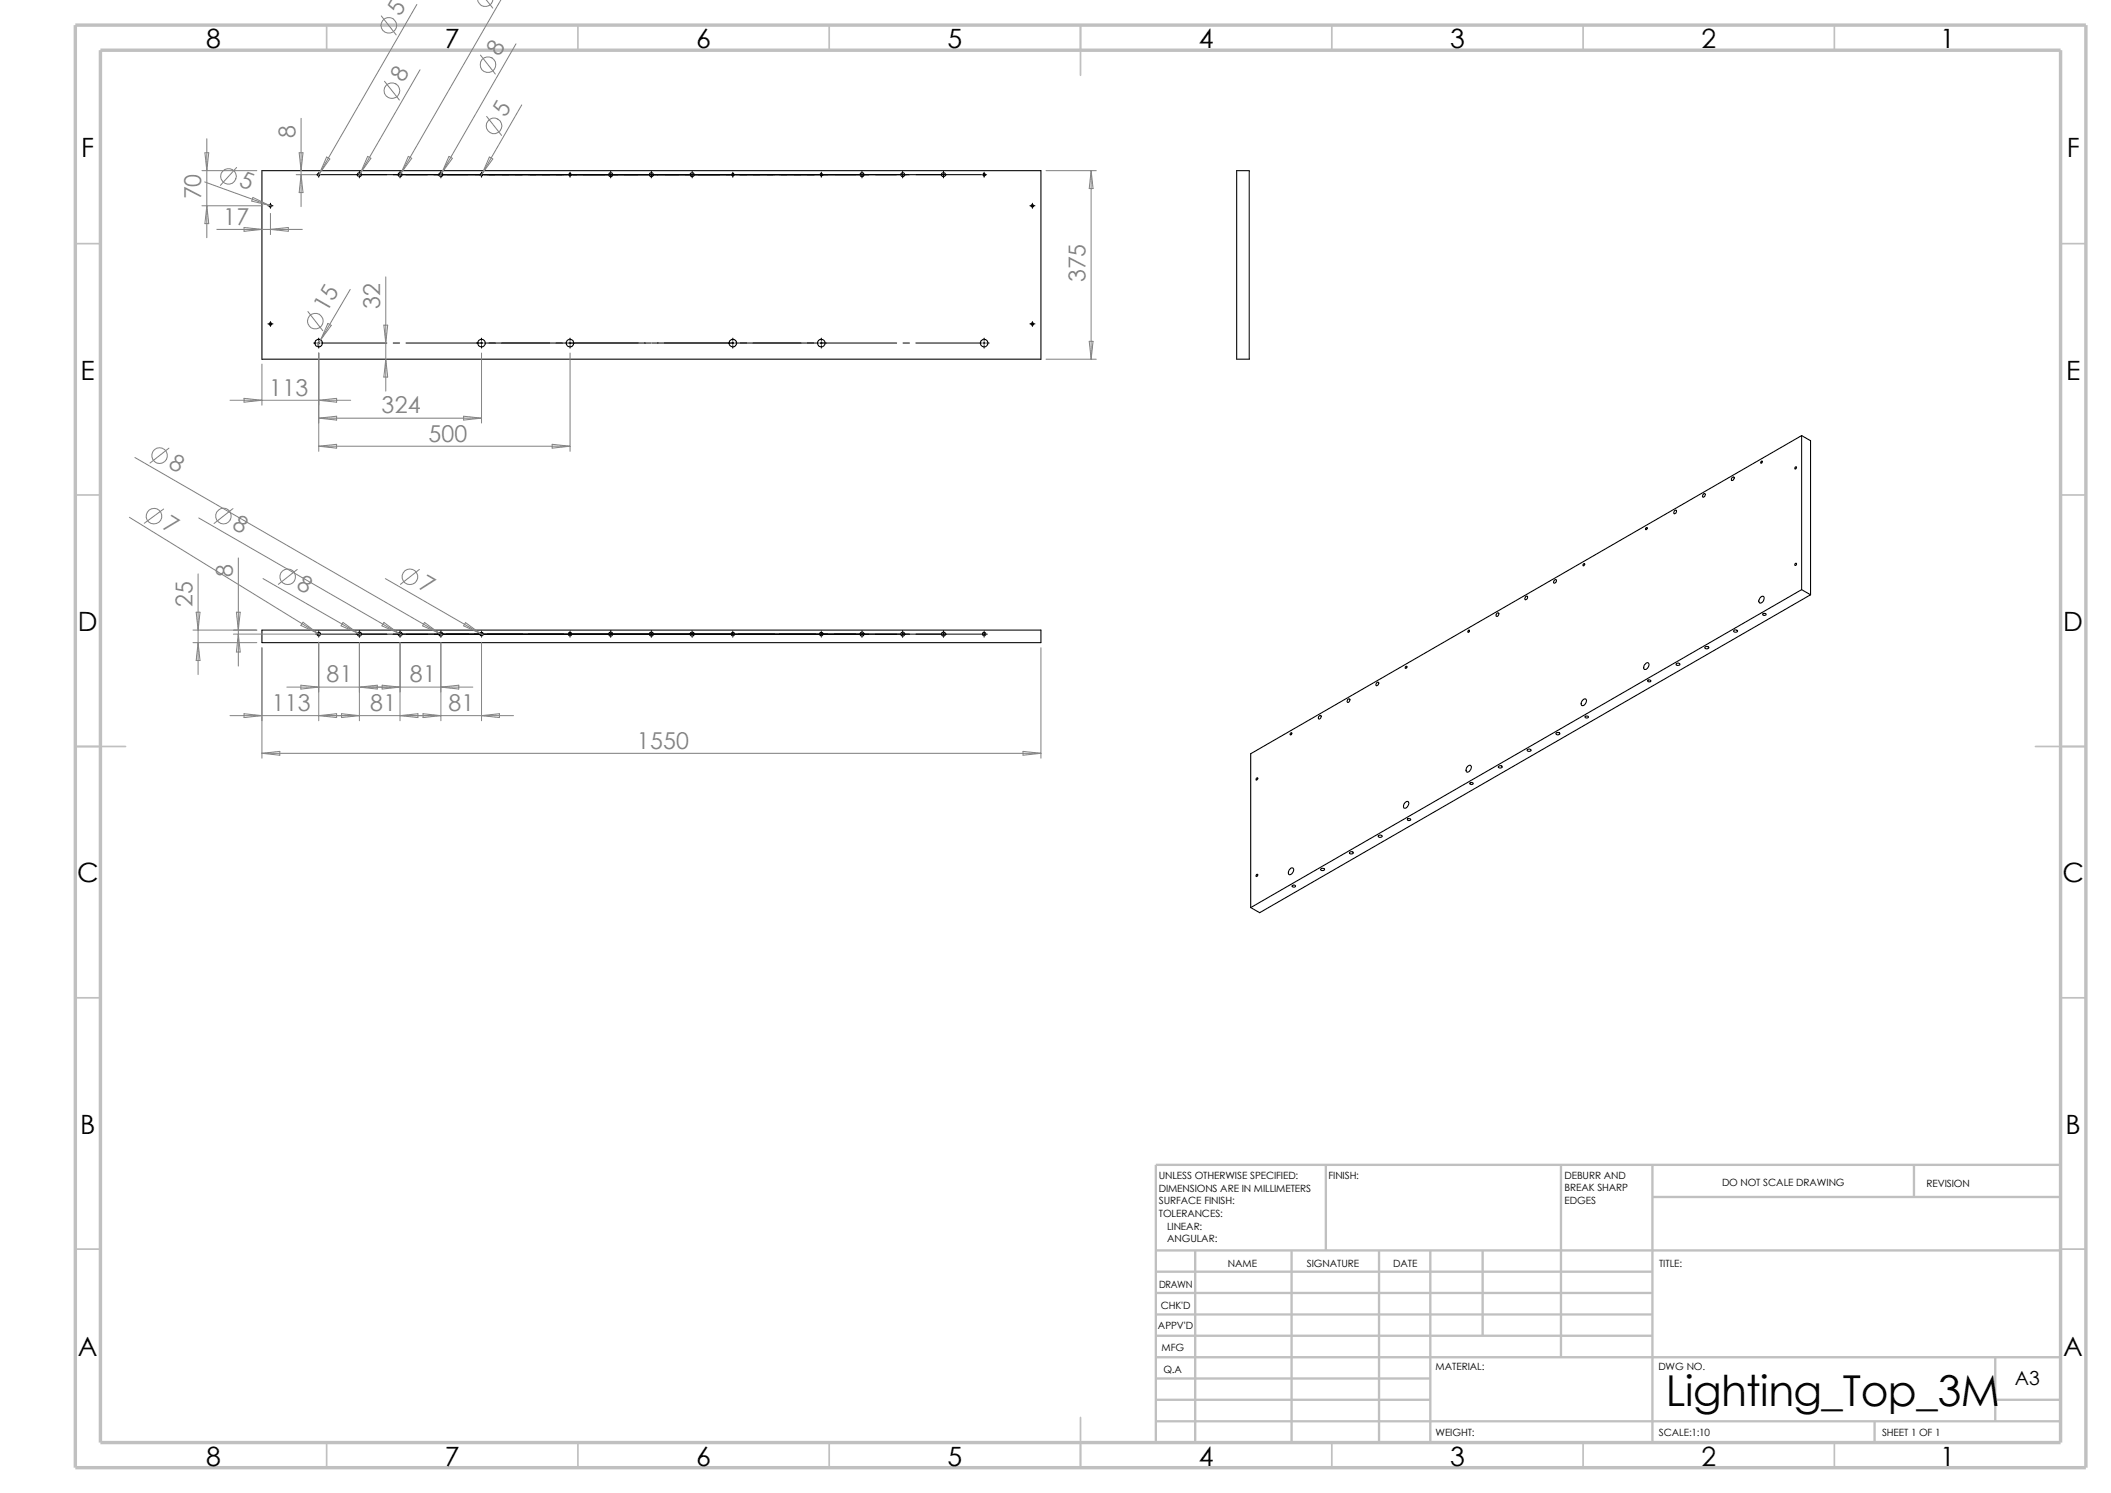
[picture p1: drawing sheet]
<svg xmlns="http://www.w3.org/2000/svg" width="420mm" height="297mm" viewBox="0 0 420 297" stroke-linecap="round" stroke-linejoin="round" font-family="sans-serif">
<g fill="none" stroke="#c0c0c0" stroke-width=".34">
<path d="M65 5v5M115 5v5M165 5v5M215 5v10M265 5v5M315 5v5M365 5v5M15 48.5h5M410 48.5h5M15 98.5h5M410 98.5h5M15 148.5h10"/>
<path d="M405 148.5h10M15 198.5h5M410 198.5h5M15 248.5h5M410 248.5h5M65 287v5M115 287v5M165 287v5M215 282v10M265 287v5M315 287v5M365 287v5"/>
</g>
<g fill="none" stroke="#c0c0c0" stroke-width=".47">
<path d="M263.8 231.7v17.1M310.6 231.7v38.3M328.8 238.1h81.2M328.8 231.7v55.3M380.8 231.7v6.4M410 231.7h-180v55.3M230 257.2h98.8M230 253h98.8M230 248.8h180M237.8 248.8v38.2M257 248.8v38.2M274.4 248.8v38.2"/>
<path d="M284.6 248.8v38.2M295 248.8v16.9M230 278.5h54.6M230 270h180M230 265.7h98.8M230 261.5h98.8M230 274.2h54.6M397 270v12.7M397 278.5h13M230 282.7h180M373 282.7v4.3"/>
</g>
<path d="M15 5h400v287h-400zM20 10h390v277h-390z" fill="none" stroke="#c0c0c0" stroke-width=".68" stroke-linecap="butt"/>
<g fill="none" stroke="#000" stroke-width=".21">
<path d="M52.1 34h155v37.5h-155zM246 34h2.5v37.5h-2.5zM338.9 98.3l.2-.1a.39 .39 0 0 1 .1 .4 .39 .39 0 0 1-.4 .2zM344.6 95a.24 .24 0 0 1 .4-.1 .24 .24 0 0 1 0 .4 .28 .28 0 0 1-.2 .3 .28 .28 0 0 1-.3-.1zM350.4 91.8l.1-.1 .1 .1-.1 .4-.2-.2zM357.2 92.9l.1-.1a.21 .21 0 0 1 .1 .3 .21 .21 0 0 1-.3 .1zM358.4 86.7l1.8 1v30.6M358.4 86.7v30.6M358.4 86.7l-109.6 63.2v30.7M303.5 118.7a.23 .23 0 0 1 .3-.1 .23 .23 0 0 1 .1 .3 .32 .32 0 0 1-.2 .3 .32 .32 0 0 1-.3 0zM309.2 115.4l.3-.1a.39 .39 0 0 1 .1 .5 .39 .39 0 0 1-.5 .2zM315.1 112.1h.1a.24 .24 0 0 1 0 .3 .24 .24 0 0 1-.2 .1z"/>
<path d="M327.5 104.9h.2a.23 .23 0 0 1 0 .4 .23 .23 0 0 1-.3 0zM333.1 101.6a.23 .23 0 0 1 .3-.1 .23 .23 0 0 1 .1 .3 .32 .32 0 0 1-.1 .3 .32 .32 0 0 1-.4 0zM350.2 118.9a.43 .43 0 0 1 .7-.2 .43 .43 0 0 1 0 .6 .54 .54 0 0 1-.3 .6 .54 .54 0 0 1-.7-.2l.1-.4zM358.4 117.3l1.8 1M358.4 117.3l-109.6 63.3M360.2 118.3l-109.6 63.3-1.8-1M52.1 125.3h155v2.5h-155zM268.1 139.1a.23 .23 0 0 1 .3-.1 .23 .23 0 0 1 .2 .3 .31 .31 0 0 1-.2 .4 .31 .31 0 0 1-.4-.1zM273.9 135.8a.27 .27 0 0 1 .4 .1 .27 .27 0 0 1-.1 .3 .24 .24 0 0 1-.3 .2 .24 .24 0 0 1-.1-.3zM292.2 125.3a.2 .2 0 0 1 .1 .3 .2 .2 0 0 1-.3 .1zM297.8 122a.23 .23 0 0 1 .3-.1 .23 .23 0 0 1 .1 .3 .31 .31 0 0 1-.2 .4 .31 .31 0 0 1-.4-.1zM315 139.2a.41 .41 0 0 1 .6-.1 .41 .41 0 0 1 0 .6 .6 .6 0 0 1-1 .6 1 1 0 0 1 .4-1.1z"/>
<path d="M327.4 132a.42 .42 0 0 1 .6 0 .42 .42 0 0 1 0 .6 .54 .54 0 0 1-.4 .5 .54 .54 0 0 1-.6-.2l.1-.5zM327.8 135.4a.3 .3 0 0 1 .4-.2 .3 .3 0 0 1 .1 .4 .34 .34 0 0 1-.5-.2zM333.5 132a.35 .35 0 0 1 .4-.1 .35 .35 0 0 1 .2 .4 .35 .35 0 0 1-.4 .1 .35 .35 0 0 1-.2-.4zM339.2 128.7a.4 .4 0 0 1 .4-.1 .4 .4 0 0 1 .3 .3v.1a.36 .36 0 0 1-.5 .1 .36 .36 0 0 1-.2-.4zM345 125.4l.1-.1a.32 .32 0 0 1 .4 0 .32 .32 0 0 1 .1 .4 .36 .36 0 0 1-.4 .1 .36 .36 0 0 1-.2-.4zM350.7 122.1h.1a.32 .32 0 0 1 .3-.1 .32 .32 0 0 1 .2 .3 .33 .33 0 0 1-.3 .2 .33 .33 0 0 1-.3-.4zM250 154.8l.1-.1a.2 .2 0 0 1 .1 .3 .2 .2 0 0 1-.3 .1zM262.4 142.5l.2-.2a.36 .36 0 0 1 .2 .5 .36 .36 0 0 1-.5 .2zM279.5 159.7a.43 .43 0 0 1 .6-.2 .43 .43 0 0 1 .1 .6 .6 .6 0 0 1-.9 .6l-.1-.4zM291.9 152.5a.44 .44 0 0 1 .7-.2 .44 .44 0 0 1 .1 .7 .56 .56 0 0 1-.4 .5 .56 .56 0 0 1-.6-.1zM292.5 155.7a.31 .31 0 0 1 .4 0 .31 .31 0 0 1 .1 .3h-.1a.27 .27 0 0 1-.3 .1 .27 .27 0 0 1-.1-.4zM298.2 152.4a.35 .35 0 0 1 .4-.1 .35 .35 0 0 1 .2 .4 .35 .35 0 0 1-.4 .1 .35 .35 0 0 1-.2-.4z"/>
<path d="M303.9 149.1a.4 .4 0 0 1 .4-.1 .4 .4 0 0 1 .3 .4h-.1a.36 .36 0 0 1-.4 .1 .36 .36 0 0 1-.2-.4zM309.6 145.8a.37 .37 0 0 1 .4-.1 .37 .37 0 0 1 .3 .4 .38 .38 0 0 1-.5 .1 .38 .38 0 0 1-.2-.4zM315.3 142.5h.1a.32 .32 0 0 1 .4-.1 .32 .32 0 0 1 .2 .3 .37 .37 0 0 1-.4 .1 .37 .37 0 0 1-.3-.3zM250 174l.1-.1a.24 .24 0 0 1 .1 .3 .24 .24 0 0 1-.3 .1zM256.6 172.9a.44 .44 0 0 1 .6-.2 .44 .44 0 0 1 .1 .7 .57 .57 0 0 1-.4 .5 .57 .57 0 0 1-.6-.1zM257.1 176.2a.32 .32 0 0 1 .4-.2 .32 .32 0 0 1 .2 .4 .36 .36 0 0 1-.6-.2zM262.8 172.9a.36 .36 0 0 1 .4-.2 .36 .36 0 0 1 .2 .4 .41 .41 0 0 1-.6-.2zM268.5 169.5a.35 .35 0 0 1 .4-.1 .35 .35 0 0 1 .3 .4 .35 .35 0 0 1-.5 .1 .35 .35 0 0 1-.2-.4zM274.2 166.2a.4 .4 0 0 1 .5-.1 .4 .4 0 0 1 .3 .4h-.1a.36 .36 0 0 1-.4 .1 .36 .36 0 0 1-.3-.4zM280 162.9h.1a.29 .29 0 0 1 .3-.1 .29 .29 0 0 1 .2 .4 .34 .34 0 0 1-.4 0 .34 .34 0 0 1-.2-.3z"/>
<circle cx="63.4" cy="34.7" r=".25"/>
<circle cx="71.5" cy="34.8" r=".39"/>
<circle cx="79.6" cy="34.8" r=".39"/>
<circle cx="87.7" cy="34.8" r=".39"/>
<circle cx="95.8" cy="34.7" r=".25"/>
<circle cx="113.4" cy="34.7" r=".26"/>
<circle cx="121.5" cy="34.8" r=".39"/>
<circle cx="129.6" cy="34.8" r=".39"/>
<circle cx="137.7" cy="34.8" r=".39"/>
<circle cx="145.8" cy="34.7" r=".25"/>
<circle cx="163.4" cy="34.7" r=".25"/>
<circle cx="171.5" cy="34.8" r=".41"/>
<circle cx="179.6" cy="34.8" r=".39"/>
<circle cx="187.7" cy="34.8" r=".39"/>
<circle cx="195.8" cy="34.7" r=".25"/>
<circle cx="53.8" cy="40.9" r=".24"/>
<circle cx="205.4" cy="40.9" r=".24"/>
<circle cx="53.8" cy="64.5" r=".25"/>
<circle cx="63.4" cy="68.3" r=".75"/>
<circle cx="95.8" cy="68.3" r=".76"/>
<circle cx="113.4" cy="68.3" r=".75"/>
<circle cx="145.8" cy="68.3" r=".76"/>
<circle cx="163.4" cy="68.3" r=".75"/>
<circle cx="195.8" cy="68.3" r=".76"/>
<circle cx="205.4" cy="64.5" r=".25"/>
<circle cx="357.2" cy="112.3" r=".21"/>
<circle cx="63.4" cy="126.2" r=".34"/>
<circle cx="71.5" cy="126.2" r=".39"/>
<circle cx="79.6" cy="126.2" r=".39"/>
<circle cx="87.7" cy="126.2" r=".39"/>
<circle cx="95.8" cy="126.1" r=".33"/>
<circle cx="113.4" cy="126.2" r=".34"/>
<circle cx="121.5" cy="126.2" r=".39"/>
<circle cx="129.6" cy="126.2" r=".39"/>
<circle cx="137.7" cy="126.2" r=".39"/>
<circle cx="145.8" cy="126.1" r=".33"/>
<circle cx="163.4" cy="126.2" r=".34"/>
<circle cx="171.5" cy="126.2" r=".41"/>
<circle cx="179.6" cy="126.2" r=".39"/>
<circle cx="187.7" cy="126.2" r=".39"/>
<circle cx="195.8" cy="126.1" r=".33"/>
<circle cx="279.7" cy="132.8" r=".21"/>
<circle cx="256.9" cy="146" r=".21"/>
</g>
<g fill="none" stroke="#000" stroke-width=".2">
<path d="M62.9 34.8h.7M63.4 34.2v1.1M63.9 34.8h131.4M71.5 34.1v.1M71.5 34.5v.5M71.5 35.3v.1M79.6 34.1v.1M79.6 34.5v.5M79.6 35.3v.1M87.7 34.1v.1M87.7 34.5v.5M87.7 35.3v.1"/>
<path d="M95.8 34.2v1.1M113.4 34.2v1.1M121.5 34.1v.1M121.5 34.5v.5M121.5 35.3v.1M129.6 34.1v.1M129.6 34.5v.5M129.6 35.3v.1M137.7 34.1v.1M137.7 34.5v.5M137.7 35.3v.1M145.8 34.2v1.1"/>
<path d="M163.4 34.2v1.1M171.5 34.1v.1M171.5 34.5v.5M171.5 35.3v.1M179.6 34.1v.1M179.6 34.5v.5M179.6 35.3v.1M187.7 34.1v.1M187.7 34.5v.5M187.7 35.3v.1M195.5 34.8h.8M195.8 34.2v1.1"/>
<path d="M53.3 40.9h1M53.8 40.4v1M204.9 40.9h1M205.4 40.4v1M53.3 64.4h1M53.8 64v.9M62.4 68.2h.5M63.2 68.2h.4M63.4 67.3v.4M63.4 68v.5M63.4 68.7v.6M63.9 68.2h13.1"/>
<path d="M78.2 68.2h1.3M80.8 68.2h15.3M95.8 67.3v.4M95.8 68v.5M95.8 68.7v.6M96.3 68.2h16.6M113.2 68.2h16.3M113.4 67.3v.4M113.4 68v.5M113.4 68.7v.6M129.7 68.2h16.3M145.8 67.3v.4"/>
<path d="M145.8 68v.5M145.8 68.7v.6M146.3 68.2h16.6M163.2 68.2h15.2M163.4 67.3v.4M163.4 68v.5M163.4 68.7v.6M179.7 68.2h1.2M182.2 68.2h13.1M195.5 68.2h.5M195.8 67.3v.4M195.8 68v.5"/>
<path d="M195.8 68.7v.6M196.3 68.2h.5M204.9 64.4h1M205.4 64v.9M62.8 126.2h.1M63.2 126.2h.4M63.4 125.6h.1M63.4 125.9v.5M63.4 126.7h.1M63.9 126.2h131.4M71.5 125.5v.1M71.5 125.9v.5"/>
<path d="M71.5 126.7v.1M79.6 125.5v.1M79.6 125.9v.5M79.6 126.7v.1M87.7 125.5v.1M87.7 125.9v.5M87.7 126.7v.1M95.8 125.6h.1M95.8 125.9v.5M95.8 126.7h.1M113.4 125.6h.1M113.4 125.9v.5"/>
<path d="M113.4 126.7h.1M121.5 125.5v.1M121.5 125.9v.5M121.5 126.7v.1M129.6 125.5v.1M129.6 125.9v.5M129.6 126.7v.1M137.7 125.5v.1M137.7 125.9v.5M137.7 126.7v.1M145.8 125.6h.1M145.8 125.9v.5"/>
<path d="M145.8 126.7h.1M163.4 125.6h.1M163.4 125.9v.5M163.4 126.7h.1M171.5 125.5v.1M171.5 125.9v.5M171.5 126.7v.1M179.6 125.5v.1M179.6 125.9v.5M179.6 126.7v.1M187.7 125.5v.1M187.7 125.9v.5"/>
<path d="M187.7 126.7v.1M195.5 126.2h.5M195.8 125.6h.1M195.8 125.9v.5M195.8 126.7h.1M196.3 126.2h.1"/>
</g>
<g fill="none" stroke="#808080" stroke-width=".2">
<path d="M95 0a1.53 1.53 0 0 0 1.5 1.3 1.53 1.53 0 0 0 1.6-1.3M96.7 -.1l1.3 1.7M99.7 0l-19.9 34.4M75.9 3.2l2.9 3.7M76.5 16.2l3 3.7M82.9 .9l-19.4 33.6M83.6 13.9l-11.9 20.5M95.6 11l3 3.7M102.7 8.7l-14.8 25.7M40.2 34h10.9M40.7 36.2l13.3 4.8M40.8 30.4h.7l-.4 3.6z"/>
<path d="M41.1 27.6v19.7M47.1 33.3l-3.2 3.6M50.3 39.3l3.3 1.6-3.5-.9zM58.9 34.8h4M59.5 30.4h.8l-.4 3.6zM59.9 34.8l.4 3.5h-.8zM59.9 23.5v17.6M63.5 34.5l-.2 .5M65 31.2l.6 .4-2.1 2.9zM71.7 34.4l-.4 .7M73.2 31.1l.6 .4-2.1 2.9zM79.8 34.4l-.4 .7"/>
<path d="M81.2 31.1l.7 .4-2.1 2.9zM87.9 34.4l-.4 .7M89.3 31.1l.7 .4-2.1 2.9zM95.9 34.5l-.2 .5M96.8 23.2l3 3.7M97.4 31.2l.6 .4-2.1 2.9zM103.8 20.9l-7.9 13.6M208.1 34h10M217.1 34v37.5M217.1 34l.4 3.5h-.8zM40.2 40.9h12.1M41.1 40.9l.4 3.6h-.7z"/>
<path d="M43.1 45.6h17.1M48.6 45.3l3.5 .3-3.5 .4zM53.8 42.5v4.2M53.8 45.6l3.6-.3v.7zM69.7 57.6l-5.9 10M76.8 55.1v22.7M45.8 79.6h24M48.6 79.2l3.5 .4-3.5 .4zM52.1 72.4v8.2M61.3 62l2.9 3.8M63.4 70.2v19.6M63.4 79.6l3.6-.4v.8z"/>
<path d="M63.8 67.6l-.8 1.3M65.2 64.3l.7 .4-2.1 2.9zM76.4 64.7h.7l-.3 3.5zM76.8 71.5l.3 3.5h-.7zM95.8 70.2v14M113.4 70.2v19.6M208.1 71.5h10M216.7 67.9h.8l-.4 3.6zM26.8 91l60.5 34.9M33.6 89.2l-3.8 2.9M63.4 88.8l3.6-.4v.8zM63.4 83.2l3.6-.4v.8z"/>
<path d="M63.4 88.8h50M63.4 83.2h32.4M92.2 82.8l3.6 .4-3.6 .4zM109.9 88.4l3.5 .4-3.5 .4zM25.7 102.9l37.4 23M32.6 101.3l-3.9 2.8M39.4 114.2v20M39.5 103l39.7 22.9M46.4 101.2l-3.8 2.9M47.4 111v21.5M52.3 115.1l18.9 10.8M59.1 113.3l-3.7 2.9"/>
<path d="M76.7 115.1l18.8 10.9M83.4 113.3l-3.7 2.9M38.4 125.3h12.7M38.4 127.8h12.7M39 121.8h.8l-.4 3.5zM39.4 127.8l.4 3.6h-.8zM46.4 126.2h16.6M47 121.8h.8l-.4 3.5zM47.4 126.2l.4 3.5h-.8zM52.1 128.9v21.9M57.1 136.7h37M59.9 136.3l3.5 .4-3.5 .4z"/>
<path d="M60.3 123.8l2.8 2.1-3.2-1.5zM63.1 125.9l.6 .4M63.4 127.8v15.6M68.2 123.8l3 2.1-3.3-1.4zM71.2 125.9l.6 .5M71.5 127.8v15.6M71.5 136.7l3.6-.4v.8zM76 136.3l3.6 .4-3.6 .4zM76.4 123.8l2.8 2.1-3.2-1.4zM79.2 125.9l.7 .5M79.6 127.8v15.6M84.5 123.8l2.8 2.1-3.2-1.4z"/>
<path d="M87.3 125.9l.8 .5M87.7 136.7l3.6-.4v.8zM87.7 127.8v15.6M92.6 123.9l2.9 2.1-3.3-1.5zM95.5 126l.6 .3M95.8 127.8v15.6M207.1 128.9v21.9M45.8 142.4h56.4M48.6 142l3.5 .4-3.5 .3zM52.1 149.9l3.6-.4v.7zM52.1 149.9h155M63.4 142.4l3.6-.4v.7z"/>
<path d="M67.9 142l3.6 .4-3.6 .3zM79.6 142.4l3.5-.4v.7zM84.2 142l3.5 .4-3.5 .3zM95.8 142.4l3.6-.4v.7zM203.5 149.5l3.6 .4-3.6 .3z"/>
<circle cx="77.3" cy="5" r="1.57"/>
<circle cx="78" cy="18" r="1.56"/>
<circle cx="97.1" cy="12.9" r="1.56"/>
<circle cx="45.5" cy="35.1" r="1.54"/>
<circle cx="98.3" cy="25" r="1.55"/>
<circle cx="62.7" cy="63.9" r="1.57"/>
<circle cx="31.8" cy="90.6" r="1.56"/>
<circle cx="30.6" cy="102.7" r="1.56"/>
<circle cx="44.4" cy="102.7" r="1.56"/>
<circle cx="57.2" cy="114.8" r="1.56"/>
<circle cx="81.6" cy="114.7" r="1.55"/>
</g>
<text font-size="8.5" x="331.4" y="279.7">Lighting_Top_3M</text>
<g font-size="5.3">
<text x="41" y="9.6">8</text>
<text x="88.5" y="9.6">7</text>
<text x="138.5" y="9.6">6</text>
<text x="188.5" y="9.6">5</text>
<text x="238.5" y="9.6">4</text>
<text x="288.5" y="9.6">3</text>
<text x="338.5" y="9.6">2</text>
<text x="386" y="9.6">1</text>
<text x="16.2" y="31.3">F</text>
<text x="411.2" y="31.3">F</text>
<text x="16" y="75.6">E</text>
<text x="411" y="75.6">E</text>
<text x="15.5" y="125.6">D</text>
<text x="410.5" y="125.6">D</text>
<text x="15.3" y="175.6">C</text>
<text x="410.3" y="175.6">C</text>
<text x="16" y="225.6">B</text>
<text x="411" y="225.6">B</text>
<text x="15.5" y="269.8">A</text>
<text x="410.5" y="269.8">A</text>
<text x="41" y="291.6">8</text>
<text x="88.5" y="291.6">7</text>
<text x="138.5" y="291.6">6</text>
<text x="188.5" y="291.6">5</text>
<text x="238.5" y="291.6">4</text>
<text x="288.5" y="291.6">3</text>
<text x="338.5" y="291.6">2</text>
<text x="386" y="291.6">1</text>
</g>
<g font-size="4.6" fill="#808080">
<text x="79.6" y="3.5" transform="rotate(-60 79.6 3.5)">5</text>
<text x="99.4" y="11.3" transform="rotate(-60 99.4 11.3)">8</text>
<text x="80.3" y="16.5" transform="rotate(-60 80.3 16.5)">8</text>
<text x="100.6" y="23.5" transform="rotate(-60 100.6 23.5)">5</text>
<text x="58.8" y="27.4" transform="rotate(-90 58.8 27.4)">8</text>
<text x="40" y="39.7" transform="rotate(-90 40 39.7)">70</text>
<text x="47.4" y="37.1" transform="rotate(20 47.4 37.1)">5</text>
<text x="44.4" y="44.7">17</text>
<text x="216" y="56.2" transform="rotate(-90 216 56.2)">375</text>
<text x="65" y="62.4" transform="rotate(-60 65 62.4)">15</text>
<text x="75.7" y="61.5" transform="rotate(-90 75.7 61.5)">32</text>
<text x="53.6" y="78.7">113</text>
<text x="75.9" y="82.3">324</text>
<text x="85.2" y="87.8">500</text>
<text x="33.3" y="92.9" transform="rotate(30 33.3 92.9)">8</text>
<text x="32.1" y="105" transform="rotate(32 32.1 105)">7</text>
<text x="46" y="104.9" transform="rotate(30 46 104.9)">8</text>
<text x="46.3" y="114.9" transform="rotate(-90 46.3 114.9)">8</text>
<text x="58.8" y="117.1" transform="rotate(30 58.8 117.1)">8</text>
<text x="83.1" y="117.1" transform="rotate(30 83.1 117.1)">7</text>
<text x="38.3" y="120.7" transform="rotate(-90 38.3 120.7)">25</text>
<text x="65" y="135.8">81</text>
<text x="81.5" y="135.8">81</text>
<text x="54.1" y="141.4">113</text>
<text x="73.7" y="141.4">81</text>
<text x="89.2" y="141.4">81</text>
<text x="126.7" y="148.9">1550</text>
</g>
<text font-size="3.9" x="400.9" y="275.5">A3</text>
<g font-size="2">
<text x="230.5" y="234.6">UNLESS OTHERWISE SPECIFIED:</text>
<text x="230.5" y="237.1">DIMENSIONS ARE IN MILLIMETERS</text>
<text x="230.5" y="239.6">SURFACE FINISH:</text>
<text x="264.3" y="234.6">FINISH:</text>
<text x="311.3" y="239.5">EDGES</text>
<text x="311.3" y="234.5">DEBURR AND</text>
<text x="311.3" y="237">BREAK SHARP</text>
<text x="342.6" y="236">DO NOT SCALE DRAWING</text>
<text x="383.3" y="236.2">REVISION</text>
<text x="230.5" y="242.1">TOLERANCES:</text>
<text x="232.2" y="244.6">LINEAR:</text>
<text x="232.2" y="247.1">ANGULAR:</text>
<text x="260" y="252">SIGNATURE</text>
<text x="277.2" y="252">DATE</text>
<text x="330.1" y="252">TITLE:</text>
<text x="230.6" y="256.2">DRAWN</text>
<text x="244.3" y="252.1">NAME</text>
<text x="230.9" y="260.4">CHK'D</text>
<text x="230.4" y="264.5">APPV'D</text>
<text x="231.1" y="268.8">MFG</text>
<text x="231.5" y="273.1">Q.A</text>
<text x="285.6" y="272.5">MATERIAL:</text>
<text x="329.9" y="272.5">DWG NO.</text>
<text x="285.6" y="285.6">WEIGHT:</text>
<text x="330" y="285.6">SCALE:1:10</text>
<text x="374.4" y="285.6">SHEET 1 OF 1</text>
</g>
</svg>
